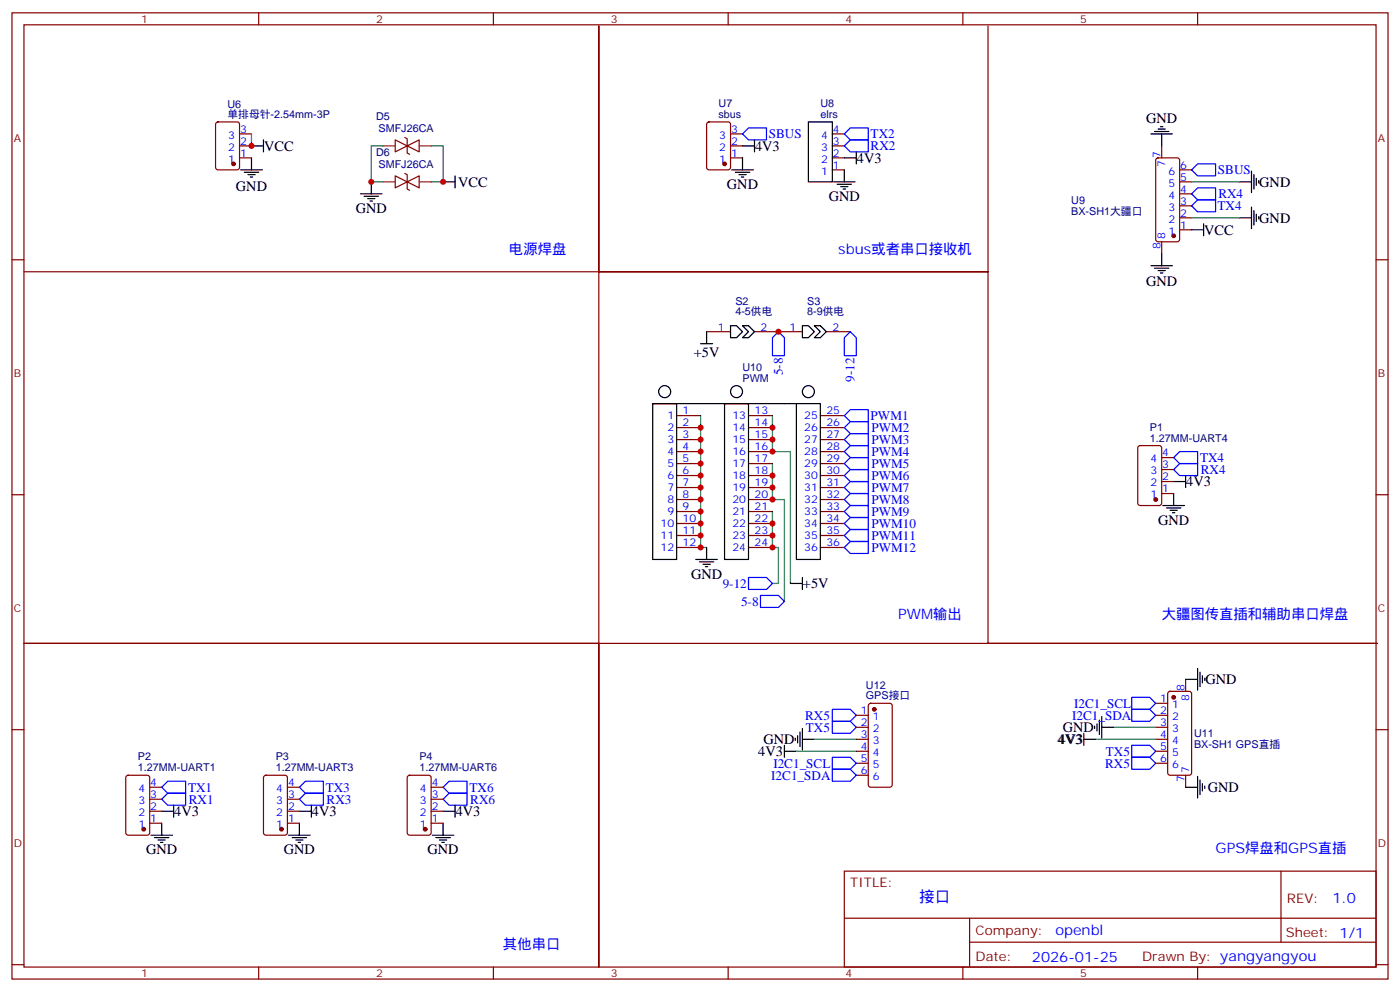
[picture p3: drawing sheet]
<svg xmlns="http://www.w3.org/2000/svg" width="412mm" height="292mm" viewBox="0 0 412 292" stroke-linecap="round" stroke-linejoin="round" font-family="sans-serif">
<g fill="none" stroke="#870000" stroke-width=".35">
<path d="M3.5 3.8h405.4v284.3h-405.4zM7.1 7.3h398.2v277.3h-398.2zM76.2 3.8v3.5M145.3 3.8v3.5M214.5 3.8v3.5M283.6 3.8v3.5M291 7.7v72.3h-114.6h114.6v109.3h114.7h-229.3v95.3v-95.3h-169.3h169.3v-181.6v72.3h-169.3M352.8 3.8v3.5M63.7 36.1l.5-.2h5.6l.7 .4 .1 13-.5 .6-5.9 .1-.6-.5-.1-12.9zM70.6 39.4h3.5M208.4 36.1l.4-.2h5.7l.6 .4 .1 13-.5 .6-5.9 .1-.6-.5-.1-12.9zM215.2 39.4h3.5"/>
<path d="M245.2 39.4h3.5M70.6 42.9h3.5M70.6 46.5h3.5M116.4 51.8l3.5 1.7-3.5 1.8zM116.4 41.2l3.5 1.7-3.5 1.8zM119.2 51l.7 .4v4.2l.7 .4M119.2 40.5l.7 .3v4.2l.7 .4M119.9 53.5l3.6-1.7v3.5zM119.9 42.9l3.6-1.7v3.5zM215.2 42.9h3.5M215.2 46.5h3.5M245.2 42.9h3.5"/>
<path d="M245.2 46.5h3.5M245.2 50h3.5M340.7 46.7l.4-.2h5.7l.6 .4 .1 23.5-.5 .7-5.9 .1-.6-.5-.1-23.5zM342.2 42.9v3.6M347.5 50h3.5M347.5 57h3.5M347.5 53.5h3.5M3.5 76.4h3.6M342.2 71.2v3.5M347.5 67.6h3.5M347.5 64.1h3.5M347.5 60.6h3.5"/>
<path d="M405.3 76.4h3.6M208.1 97.6h7.1M222.2 97.6h14.2M243.4 97.6h7.1M199.3 122.3h7.1M199.3 125.8h7.1M199.3 129.4h7.1M199.3 132.9h7.1M199.3 136.4h7.1M199.3 139.9h7.1M220.5 122.3h7M220.5 125.8h7"/>
<path d="M220.5 129.4h7M220.5 132.9h7M220.5 136.4h7M220.5 139.9h7M241.7 122.3h7M241.7 125.8h7M241.7 129.4h7M241.7 132.9h7M241.7 136.4h7M241.7 139.9h7M335.4 131.3l.4-.2h5.7l.6 .5 .1 16.5-.5 .6-5.9 .1-.6-.5-.1-16.5zM342.2 138.2h3.5"/>
<path d="M342.2 134.7h3.5M3.5 145.6h3.6M199.3 143.5h7.1M199.3 147h7.1M199.3 150.5h7.1M199.3 154.1h7.1M199.3 157.6h7.1M220.5 143.5h7M220.5 147h7M220.5 150.5h7M220.5 154.1h7M220.5 157.6h7"/>
<path d="M241.7 143.5h7M241.7 147h7M241.7 150.5h7M241.7 154.1h7M241.7 157.6h7M342.2 145.2h3.5M342.2 141.7h3.5M405.3 145.6h3.6M199.3 161.1h7.1M220.5 161.1h7M241.7 161.1h7M349.2 199.9v3.5"/>
<path d="M3.5 214.7h3.6M252.2 217.6h3.6M252.2 214h3.6M252.2 210.5h3.6M256 207.2l.5-.2h5.6l.7 .4v23.6l-.4 .6-5.9 .1-.7-.5v-23.5zM340.4 217.6h3.6M340.4 214h3.6M340.4 210.5h3.6M340.4 207h3.6M344.2 203.7l.5-.3h5.6l.7 .5v23.5l-.4 .7h-5.9l-.7-.4v-23.5zM405.3 214.7h3.6M37.3 228.3l.4-.2h5.7l.6 .5 .1 16.5-.5 .6-5.9 .1-.6-.5-.1-16.5z"/>
<path d="M44.1 238.7h3.5M44.1 235.2h3.5M44.1 231.7h3.5M77.8 228.3l.5-.2h5.7l.6 .5 .1 16.5-.5 .6-5.9 .1-.6-.5-.1-16.5zM84.7 238.7h3.5M84.7 235.2h3.5M84.7 231.7h3.5M120.2 228.3l.4-.2h5.7l.6 .5 .1 16.5-.5 .6-5.9 .1-.6-.5-.1-16.5zM127 238.7h3.5M127 235.2h3.5M127 231.7h3.5M252.2 228.1h3.6"/>
<path d="M252.2 224.6h3.6M252.2 221.1h3.6M340.4 224.6h3.6M340.4 221.1h3.6M349.2 228.1v3.6M44.1 242.3h3.5M84.7 242.3h3.5M127 242.3h3.5M248.7 256.4h156.6v28.2h-156.6zM377.3 256.4v20.9M248.7 270.2h156.5M285.6 277.3h119.6"/>
<path d="M285.6 270.2v14.1M3.5 283.9h3.6M76.2 284.6v3.5M145.3 284.6v3.5M214.5 284.6v3.5M283.6 284.6v3.5M352.8 284.6v3.5M405.3 283.9h3.6"/>
</g>
<g fill="none" stroke="#000" stroke-width=".35">
<path d="M238.1 35.9h7.1v17.6h-7.1zM339 39.4h6.4M340.1 38.7h4.2M341.1 38h2.2M341.8 37.3h.7M342.2 39.4v3.5M70.9 50h6.4M72 50.7h4.2M73 51.4h2.1M73.7 52.1h.7M74.1 46.5v3.5M74.1 42.9h3.5"/>
<path d="M77.6 41.2v3.5M106.2 57h6.3M107.2 57.7h4.3M108.3 58.5h2.1M109 59.2h.7M109.4 53.5v3.5M130.5 53.5h3.6M134.1 51.8v3.5M215.5 50h6.4M216.6 50.7h4.2M217.7 51.4h2.1M218.4 52.1h.7"/>
<path d="M218.7 46.5v3.5M218.7 42.9h3.5M222.2 41.2v3.5M245.5 53.5h6.4M246.6 54.2h4.2M247.6 54.9h2.2M248.4 55.6h.7M248.7 50v3.5M248.7 46.5h3.5M252.2 44.7v3.5M365.1 53.5h3.6M368.7 50.3v6.4"/>
<path d="M369.4 51.4v4.2M370.1 52.5v2.1M370.8 53.2v.7M339 78.2h6.4M340.1 78.9h4.2M341.1 79.6h2.2M342.2 74.7v3.5M351 67.6h3.5M354.5 65.9v3.5M365.1 64.1h3.6M368.7 60.9v6.4M369.4 62v4.2"/>
<path d="M370.1 63v2.2M370.8 63.7v.8M208.1 97.6v3.5M215.2 95.8h1.8l1.7 1.8-1.7 1.8h-1.8zM218.7 95.8h1.8l1.7 1.8-1.7 1.8h-1.8l1.8-1.8zM236.4 95.8h1.7l1.8 1.8-1.8 1.8h-1.7zM239.9 95.8h1.8l1.7 1.8-1.7 1.8h-1.8l1.8-1.8zM341.8 80.3h.7M192.3 118.8v45.8h7v-45.8h-7h21.1v45.8h7.1v-45.8h-7.1h21.2v45.8h7.1v-45.8h-7.1M206.4 101.1h3.5M349.2 139.9v3.6M342.5 148.8h6.4"/>
<path d="M343.6 149.5h4.2M344.7 150.2h2.1M345.4 150.9h.7M345.7 141.7h3.5M345.7 145.2v3.6M205 164.6h6.3M206 165.3h4.3M207.1 166.1h2.1M207.8 166.8h.7M208.1 161.1v3.5M232.8 171.7h3.6M236.4 169.9v3.6"/>
<path d="M349.2 199.9h3.6M352.8 196.7v6.4M353.5 197.8v4.2M354.2 198.9v2.1M354.9 199.6v.7M231.1 219.3v3.5M234.2 217.2v.7M234.9 216.5v2.1M235.7 215.4v4.3M236.4 217.6h3.5M236.4 214.4v6.3M319.3 217.6h3.5"/>
<path d="M319.3 215.8v3.5M322.4 213.7v.7M323.1 213v2.1M323.8 211.9v4.2M324.6 214h3.5M324.6 210.9v6.3M47.6 238.7h3.6M51.2 237v3.5M88.2 238.7h3.5M91.7 237v3.5M130.5 238.7h3.6M134.1 237v3.5"/>
<path d="M231.1 221.1h3.5M349.2 231.7h3.6M352.8 228.5v6.3M353.5 229.6v4.2M354.2 230.6v2.1M354.9 231.3v.7M44.4 245.8h6.4M45.5 246.5h4.2M46.6 247.2h2.1M47.3 247.9h.7M47.6 242.3v3.5M85 245.8h6.4"/>
<path d="M86.1 246.5h4.2M87.1 247.2h2.2M87.8 247.9h.7M88.2 242.3v3.5M127.4 245.8h6.3M128.4 246.5h4.2M129.5 247.2h2.1M130.2 247.9h.7M130.5 242.3v3.5"/>
<circle cx="195.8" cy="115.3" r="1.76"/>
<circle cx="217" cy="115.3" r="1.76"/>
<circle cx="238.1" cy="115.3" r="1.76"/>
</g>
<g fill="none" stroke="#00f" stroke-width=".35">
<path d="M218.7 39.4l1.8-1.8h5.3v3.6h-5.3zM248.7 39.4l1.8-1.8h5.3v3.6h-5.3zM248.7 42.9l1.8-1.7h5.3v3.5h-5.3zM351 57l1.8-1.7h5.3v3.5h-5.3zM351 50l1.8-1.8h5.3v3.6h-5.3zM351 60.6l1.8-1.8h5.3v3.5h-5.3zM229.3 97.6l1.8 1.8v5.3h-3.6v-5.3zM250.5 97.6l1.7 1.8v5.3h-3.5v-5.3zM248.7 122.3l1.8-1.8h5.3v3.6h-5.3zM248.7 125.8l1.8-1.7h5.3v3.5h-5.3zM248.7 129.4l1.8-1.8h5.3v3.5h-5.3zM248.7 132.9l1.8-1.8h5.3v3.6h-5.3z"/>
<path d="M248.7 136.4l1.8-1.7h5.3v3.5h-5.3zM248.7 139.9l1.8-1.7h5.3v3.5h-5.3zM345.7 134.7l1.8-1.8h5.3v3.5h-5.3zM345.7 138.2l1.8-1.8h5.3v3.5h-5.3zM248.7 143.5l1.8-1.8h5.3v3.5h-5.3zM248.7 147l1.8-1.8h5.3v3.6h-5.3zM248.7 150.5l1.8-1.7h5.3v3.5h-5.3zM248.7 154.1l1.8-1.8h5.3v3.5h-5.3zM248.7 157.6l1.8-1.8h5.3v3.5h-5.3zM220.5 169.9h5.3l1.7 1.8-1.7 1.8h-5.3zM224 175.2h5.3l1.8 1.8-1.8 1.8h-5.3zM248.7 161.1l1.8-1.8h5.3v3.6h-5.3z"/>
<path d="M245.2 208.7h5.3l1.7 1.8-1.7 1.8h-5.3zM245.2 212.3h5.3l1.7 1.7-1.7 1.8h-5.3zM333.4 219.3h5.3l1.7 1.8-1.7 1.7h-5.3zM333.4 205.2h5.3l1.7 1.8-1.7 1.7h-5.3zM333.4 208.7h5.3l1.7 1.8-1.7 1.8h-5.3zM47.6 231.7l1.8-1.8h5.3v3.5h-5.3zM47.6 235.2l1.8-1.8h5.3v3.6h-5.3zM88.2 231.7l1.8-1.8h5.2v3.5h-5.2zM90 233.4h5.2v3.6h-5.2l-1.8-1.8zM130.5 231.7l1.8-1.8h5.3v3.5h-5.3zM132.3 233.4h5.3v3.6h-5.3l-1.8-1.8zM245.2 226.4h5.3l1.7 1.7-1.7 1.8h-5.3z"/>
<path d="M245.2 222.8h5.3l1.7 1.8-1.7 1.8h-5.3zM333.4 222.8h5.3l1.7 1.8-1.7 1.8h-5.3z"/>
</g>
<g fill="#870000" stroke="#870000" stroke-width=".35">
<circle cx="213.4" cy="48.2" r=".53"/>
<circle cx="257.5" cy="208.7" r=".53"/>
<circle cx="345.7" cy="69.4" r=".53"/>
<circle cx="345.7" cy="205.2" r=".53"/>
<circle cx="42.3" cy="244" r=".53"/>
<circle cx="82.9" cy="244" r=".53"/>
<circle cx="125.2" cy="244" r=".53"/>
<circle cx="340.4" cy="147" r=".53"/>
<circle cx="68.8" cy="48.2" r=".53"/>
</g>
<g fill="none" stroke="#008700" stroke-width=".35">
<path d="M74.1 39.4v3.5M112.9 42.9h-3.5v10.6h3.5M127 42.9h3.5v10.6h-3.5M351 53.5h14.1M351 64.1h14.1M206.4 122.3v38.8h1.7M227.5 122.3v10.6h5.3v38.8M227.5 136.4v10.6h3.6v30M227.5 150.5v10.6h1.8v10.6h-1.8M239.9 217.6h12.3M322.8 217.6h17.6M328.1 214h12.3"/>
<path d="M234.6 221.1h17.6"/>
</g>
<path d="M112.9 53.5h3.5M112.9 42.9h3.5M123.5 53.5h3.5M123.5 42.9h3.5" fill="none" stroke="#8c2424" stroke-width=".35"/>
<g fill="#c00">
<circle cx="206.4" cy="125.8" r=".88"/>
<circle cx="206.4" cy="129.4" r=".88"/>
<circle cx="206.4" cy="132.9" r=".88"/>
<circle cx="206.4" cy="136.4" r=".88"/>
<circle cx="206.4" cy="139.9" r=".88"/>
<circle cx="206.4" cy="143.5" r=".88"/>
<circle cx="206.4" cy="147" r=".88"/>
<circle cx="206.4" cy="150.5" r=".88"/>
<circle cx="206.4" cy="154.1" r=".88"/>
<circle cx="206.4" cy="157.6" r=".88"/>
<circle cx="206.4" cy="161.1" r=".88"/>
<circle cx="227.5" cy="125.8" r=".88"/>
<circle cx="227.5" cy="129.4" r=".88"/>
<circle cx="227.5" cy="132.9" r=".88"/>
<circle cx="227.5" cy="139.9" r=".88"/>
<circle cx="227.5" cy="143.5" r=".88"/>
<circle cx="229.3" cy="97.6" r=".88"/>
<circle cx="74.1" cy="42.9" r=".88"/>
<circle cx="227.5" cy="147" r=".88"/>
<circle cx="227.5" cy="154.1" r=".88"/>
<circle cx="227.5" cy="157.6" r=".88"/>
<circle cx="227.5" cy="161.1" r=".88"/>
<circle cx="109.4" cy="53.5" r=".88"/>
<circle cx="130.5" cy="53.5" r=".88"/>
</g>
<text font-size="4.6" fill="#00f" x="270.8" y="265.4">接口</text>
<g font-size="4.2">
<text x="337.6" y="36.1">GND</text>
<text x="77.8" y="44.3">VCC</text>
<text x="222.4" y="44.3">4V3</text>
<text x="252.4" y="47.9">4V3</text>
<text x="69.5" y="56.1">GND</text>
<text x="135" y="54.9">VCC</text>
<text x="214.1" y="55.6">GND</text>
<text x="244.1" y="59.2">GND</text>
<text x="370.9" y="54.9">GND</text>
<text x="104.8" y="62.7">GND</text>
<text x="370.9" y="65.5">GND</text>
<text x="354.7" y="69">VCC</text>
<text x="337.6" y="84.3">GND</text>
<text x="204.4" y="105.1">+5V</text>
<text x="349.4" y="143.1">4V3</text>
<text x="341.1" y="154.4">GND</text>
<text x="203.6" y="170.3">GND</text>
<text x="236.5" y="173.1">+5V</text>
<text x="355.1" y="201.3">GND</text>
<text x="313.1" y="215.4">GND</text>
<text x="224.9" y="219">GND</text>
<text x="311.5" y="219">4V3</text>
<text x="223.3" y="222.5">4V3</text>
<text x="355.7" y="233.1">GND</text>
<text x="51.3" y="240.1">4V3</text>
<text x="91.9" y="240.1">4V3</text>
<text x="134.2" y="240.1">4V3</text>
<text x="43" y="251.4">GND</text>
<text x="83.6" y="251.4">GND</text>
<text x="125.9" y="251.4">GND</text>
</g>
<g font-size="4.2" fill="#00f">
<text x="149.9" y="74.7">电源焊盘</text>
<text x="246.9" y="74.7">sbus或者串口接收机</text>
<text x="264.6" y="182.3">PWM输出</text>
<text x="342.2" y="182.3">大疆图传直插和辅助串口焊盘</text>
<text x="358.1" y="251.1">GPS焊盘和GPS直插</text>
<text x="392.5" y="265.6">1.0</text>
<text x="310.9" y="275.2">openbl</text>
<text x="148.2" y="279.3">其他串口</text>
<text x="304" y="283">2026-01-25</text>
</g>
<g font-size="3.9" fill="#00f">
<text x="226.5" y="40.6">SBUS</text>
<text x="256.5" y="40.6">TX2</text>
<text x="256.5" y="44.3">RX2</text>
<text x="358.8" y="51.2">SBUS</text>
<text x="358.9" y="58.3">RX4</text>
<text x="358.6" y="61.8">TX4</text>
<text x="230.6" y="110.4" transform="rotate(-90 230.6 110.4)">5-8</text>
<text x="251.7" y="112.3" transform="rotate(-90 251.7 112.3)">9-12</text>
<text x="256.5" y="123.5">PWM1</text>
<text x="256.7" y="127.2">PWM2</text>
<text x="256.7" y="130.7">PWM3</text>
<text x="256.7" y="134.2">PWM4</text>
<text x="256.7" y="137.8">PWM5</text>
<text x="353.5" y="136">TX4</text>
<text x="256.7" y="141.3">PWM6</text>
<text x="353.7" y="139.6">RX4</text>
<text x="256.7" y="144.8">PWM7</text>
<text x="256.7" y="148.4">PWM8</text>
<text x="256.7" y="151.9">PWM9</text>
<text x="256.7" y="155.4">PWM10</text>
<text x="256.7" y="158.9">PWM11</text>
<text x="256.7" y="162.5">PWM12</text>
<text x="212.9" y="173">9-12</text>
<text x="218.3" y="178.3">5-8</text>
<text x="316.4" y="208.3">I2C1_SCL</text>
<text x="237.2" y="211.8">RX5</text>
<text x="237.4" y="215.3">TX5</text>
<text x="315.8" y="211.8">I2C1_SDA</text>
<text x="227.8" y="225.9">I2C1_SCL</text>
<text x="325.6" y="225.9">RX5</text>
<text x="325.8" y="222.4">TX5</text>
<text x="55.4" y="233">TX1</text>
<text x="96" y="233">TX3</text>
<text x="138.3" y="233.1">TX6</text>
<text x="227.2" y="229.5">I2C1_SDA</text>
<text x="55.6" y="236.5">RX1</text>
<text x="96.2" y="236.5">RX3</text>
<text x="138.5" y="236.6">RX6</text>
</g>
<g font-size="3.9" fill="#800">
<text x="250.5" y="260.9">TITLE:</text>
<text x="379.1" y="265.6">REV:</text>
<text x="287.4" y="275.1">Company:</text>
<text x="378.7" y="275.8">Sheet: 1/1</text>
<text x="287.4" y="282.8">Date:</text>
<text x="336.4" y="282.9">Drawn By: yangyangyou</text>
</g>
<g font-size="3.2" fill="#800">
<text x="41.6" y="6.8">1</text>
<text x="110.8" y="6.8">2</text>
<text x="179.9" y="6.8">3</text>
<text x="249.1" y="6.8">4</text>
<text x="318.2" y="6.8">5</text>
<text x="4.1" y="41.9">A</text>
<text x="405.9" y="41.9">A</text>
<text x="4.1" y="111">B</text>
<text x="405.9" y="111">B</text>
<text x="4.1" y="180.2">C</text>
<text x="405.9" y="180.2">C</text>
<text x="4.1" y="249.3">D</text>
<text x="405.9" y="249.3">D</text>
<text x="41.6" y="287.6">1</text>
<text x="110.8" y="287.6">2</text>
<text x="179.9" y="287.6">3</text>
<text x="249.1" y="287.6">4</text>
<text x="318.2" y="287.6">5</text>
</g>
<g font-size="3.2" fill="#000080">
<text x="67" y="34.8">单排母针-2.54mm-3P</text>
<text x="67" y="31.6">U6</text>
<text x="110.8" y="35.3">D5</text>
<text x="211.7" y="34.8">sbus</text>
<text x="211.7" y="31.6">U7</text>
<text x="241.7" y="34.8">elrs</text>
<text x="241.7" y="31.6">U8</text>
<text x="111.5" y="38.8">SMFJ26CA</text>
<text x="110.8" y="45.8">D6</text>
<text x="111.5" y="49.3">SMFJ26CA</text>
<text x="315.6" y="59.9">U9</text>
<text x="315.6" y="63.2">BX-SH1大疆口</text>
<text x="216.6" y="89.7">S2</text>
<text x="237.8" y="89.7">S3</text>
<text x="216.6" y="92.8">4-5供电</text>
<text x="237.8" y="92.8">8-9供电</text>
<text x="218.7" y="112.4">PWM</text>
<text x="218.7" y="109.2">U10</text>
<text x="338.7" y="130">1.27MM-UART4</text>
<text x="338.7" y="126.8">P1</text>
<text x="255.1" y="202.7">U12</text>
<text x="255.1" y="205.8">GPS接口</text>
<text x="351.7" y="220.2">BX-SH1 GPS直插</text>
<text x="351.7" y="216.9">U11</text>
<text x="40.6" y="227">1.27MM-UART1</text>
<text x="40.6" y="223.8">P2</text>
<text x="81.2" y="227">1.27MM-UART3</text>
<text x="81.2" y="223.8">P3</text>
<text x="123.5" y="227">1.27MM-UART6</text>
<text x="123.5" y="223.8">P4</text>
</g>
<g font-size="3.2" fill="#00f">
<text x="67.2" y="40.8">3</text>
<text x="70.7" y="39.1">3</text>
<text x="211.9" y="40.8">3</text>
<text x="215.4" y="39.1">3</text>
<text x="241.9" y="40.8">4</text>
<text x="245.4" y="39.1">4</text>
<text x="67.2" y="44.3">2</text>
<text x="67.2" y="47.9">1</text>
<text x="70.7" y="42.6">2</text>
<text x="70.7" y="46.1">1</text>
<text x="211.9" y="44.3">2</text>
<text x="211.9" y="47.9">1</text>
<text x="215.4" y="42.6">2</text>
<text x="215.4" y="46.1">1</text>
<text x="241.9" y="44.3">3</text>
<text x="241.9" y="47.9">2</text>
<text x="245.4" y="42.6">3</text>
<text x="245.4" y="46.1">2</text>
<text x="341.8" y="46.5" transform="rotate(-90 341.8 46.5)">7</text>
<text x="241.9" y="51.4">1</text>
<text x="245.4" y="49.6">1</text>
<text x="343.3" y="49.2" transform="rotate(-90 343.3 49.2)">7</text>
<text x="344.2" y="51.4">6</text>
<text x="347.7" y="53.2">5</text>
<text x="347.7" y="49.6">6</text>
<text x="344.2" y="58.5">4</text>
<text x="344.2" y="54.9">5</text>
<text x="347.7" y="56.7">4</text>
<text x="344.2" y="65.5">2</text>
<text x="344.2" y="62">3</text>
<text x="347.7" y="63.7">2</text>
<text x="347.7" y="60.2">3</text>
<text x="343.3" y="70.4" transform="rotate(-90 343.3 70.4)">8</text>
<text x="344.2" y="69">1</text>
<text x="347.7" y="67.3">1</text>
<text x="341.8" y="73.2" transform="rotate(-90 341.8 73.2)">8</text>
<text x="211.4" y="97.3">1</text>
<text x="224" y="97.3">2</text>
<text x="232.6" y="97.3">1</text>
<text x="245.2" y="97.3">2</text>
<text x="196.6" y="123.4">1</text>
<text x="201.1" y="122">1</text>
<text x="201.1" y="125.5">2</text>
<text x="215.7" y="123.4">13</text>
<text x="222.2" y="122">13</text>
<text x="222.2" y="125.5">14</text>
<text x="236.9" y="123.4">25</text>
<text x="243.4" y="122">25</text>
<text x="243.4" y="125.5">26</text>
<text x="196.6" y="126.9">2</text>
<text x="196.6" y="130.4">3</text>
<text x="201.1" y="129">3</text>
<text x="215.7" y="126.9">14</text>
<text x="215.7" y="130.4">15</text>
<text x="222.2" y="129">15</text>
<text x="236.9" y="126.9">26</text>
<text x="236.9" y="130.4">27</text>
<text x="243.4" y="129">27</text>
<text x="196.6" y="133.9">4</text>
<text x="196.6" y="137.5">5</text>
<text x="201.1" y="132.5">4</text>
<text x="201.1" y="136.1">5</text>
<text x="215.7" y="133.9">16</text>
<text x="215.7" y="137.5">17</text>
<text x="222.2" y="132.5">16</text>
<text x="222.2" y="136.1">17</text>
<text x="236.9" y="133.9">28</text>
<text x="236.9" y="137.5">29</text>
<text x="243.4" y="132.5">28</text>
<text x="243.4" y="136.1">29</text>
<text x="338.9" y="136.1">4</text>
<text x="342.4" y="137.8">3</text>
<text x="342.4" y="134.3">4</text>
<text x="196.6" y="141">6</text>
<text x="201.1" y="139.6">6</text>
<text x="201.1" y="143.1">7</text>
<text x="215.7" y="141">18</text>
<text x="222.2" y="139.6">18</text>
<text x="222.2" y="143.1">19</text>
<text x="236.9" y="141">30</text>
<text x="243.4" y="139.6">30</text>
<text x="243.4" y="143.1">31</text>
<text x="338.9" y="143.1">2</text>
<text x="338.9" y="139.6">3</text>
<text x="342.4" y="141.4">2</text>
<text x="196.6" y="144.5">7</text>
<text x="196.6" y="148.1">8</text>
<text x="201.1" y="146.6">8</text>
<text x="215.7" y="144.5">19</text>
<text x="215.7" y="148.1">20</text>
<text x="222.2" y="146.6">20</text>
<text x="236.9" y="144.5">31</text>
<text x="236.9" y="148.1">32</text>
<text x="243.4" y="146.6">32</text>
<text x="338.9" y="146.6">1</text>
<text x="342.4" y="144.9">1</text>
<text x="194.6" y="155.1">10</text>
<text x="196.6" y="151.6">9</text>
<text x="201.1" y="150.2">9</text>
<text x="201.1" y="153.7">10</text>
<text x="215.7" y="151.6">21</text>
<text x="215.7" y="155.1">22</text>
<text x="222.2" y="150.2">21</text>
<text x="222.2" y="153.7">22</text>
<text x="236.9" y="151.6">33</text>
<text x="236.9" y="155.1">34</text>
<text x="243.4" y="150.2">33</text>
<text x="243.4" y="153.7">34</text>
<text x="194.6" y="158.6">11</text>
<text x="201.1" y="157.2">11</text>
<text x="201.1" y="160.8">12</text>
<text x="215.7" y="158.6">23</text>
<text x="222.2" y="157.2">23</text>
<text x="222.2" y="160.8">24</text>
<text x="236.9" y="158.6">35</text>
<text x="243.4" y="157.2">35</text>
<text x="243.4" y="160.8">36</text>
<text x="194.6" y="162.2">12</text>
<text x="215.7" y="162.2">24</text>
<text x="236.9" y="162.2">36</text>
<text x="348.9" y="203.4" transform="rotate(-90 348.9 203.4)">8</text>
<text x="341.8" y="206.6">1</text>
<text x="345.3" y="208.4">1</text>
<text x="350.3" y="206.2" transform="rotate(-90 350.3 206.2)">8</text>
<text x="253.6" y="213.7">2</text>
<text x="253.6" y="210.1">1</text>
<text x="257.1" y="215.4">2</text>
<text x="257.1" y="211.9">1</text>
<text x="341.8" y="210.1">2</text>
<text x="341.8" y="213.7">3</text>
<text x="345.3" y="211.9">2</text>
<text x="345.3" y="215.4">3</text>
<text x="253.6" y="220.7">4</text>
<text x="253.6" y="217.2">3</text>
<text x="257.1" y="219">3</text>
<text x="341.8" y="217.2">4</text>
<text x="341.8" y="220.7">5</text>
<text x="345.3" y="219">4</text>
<text x="253.6" y="227.8">6</text>
<text x="253.6" y="224.3">5</text>
<text x="257.1" y="226">5</text>
<text x="257.1" y="222.5">4</text>
<text x="341.8" y="224.3">6</text>
<text x="345.3" y="222.5">5</text>
<text x="345.3" y="226">6</text>
<text x="350.3" y="227.4" transform="rotate(-90 350.3 227.4)">7</text>
<text x="40.8" y="233.1">4</text>
<text x="44.3" y="231.3">4</text>
<text x="81.3" y="233.1">4</text>
<text x="84.8" y="231.3">4</text>
<text x="123.7" y="233.1">4</text>
<text x="127.2" y="231.3">4</text>
<text x="257.1" y="229.6">6</text>
<text x="348.9" y="230.2" transform="rotate(-90 348.9 230.2)">7</text>
<text x="40.8" y="236.6">3</text>
<text x="44.3" y="238.4">2</text>
<text x="44.3" y="234.8">3</text>
<text x="81.3" y="236.6">3</text>
<text x="84.8" y="238.4">2</text>
<text x="84.8" y="234.8">3</text>
<text x="123.7" y="236.6">3</text>
<text x="127.2" y="238.4">2</text>
<text x="127.2" y="234.8">3</text>
<text x="40.8" y="243.7">1</text>
<text x="40.8" y="240.1">2</text>
<text x="44.3" y="241.9">1</text>
<text x="81.3" y="243.7">1</text>
<text x="81.3" y="240.1">2</text>
<text x="84.8" y="241.9">1</text>
<text x="123.7" y="243.7">1</text>
<text x="123.7" y="240.1">2</text>
<text x="127.2" y="241.9">1</text>
</g>
</svg>
